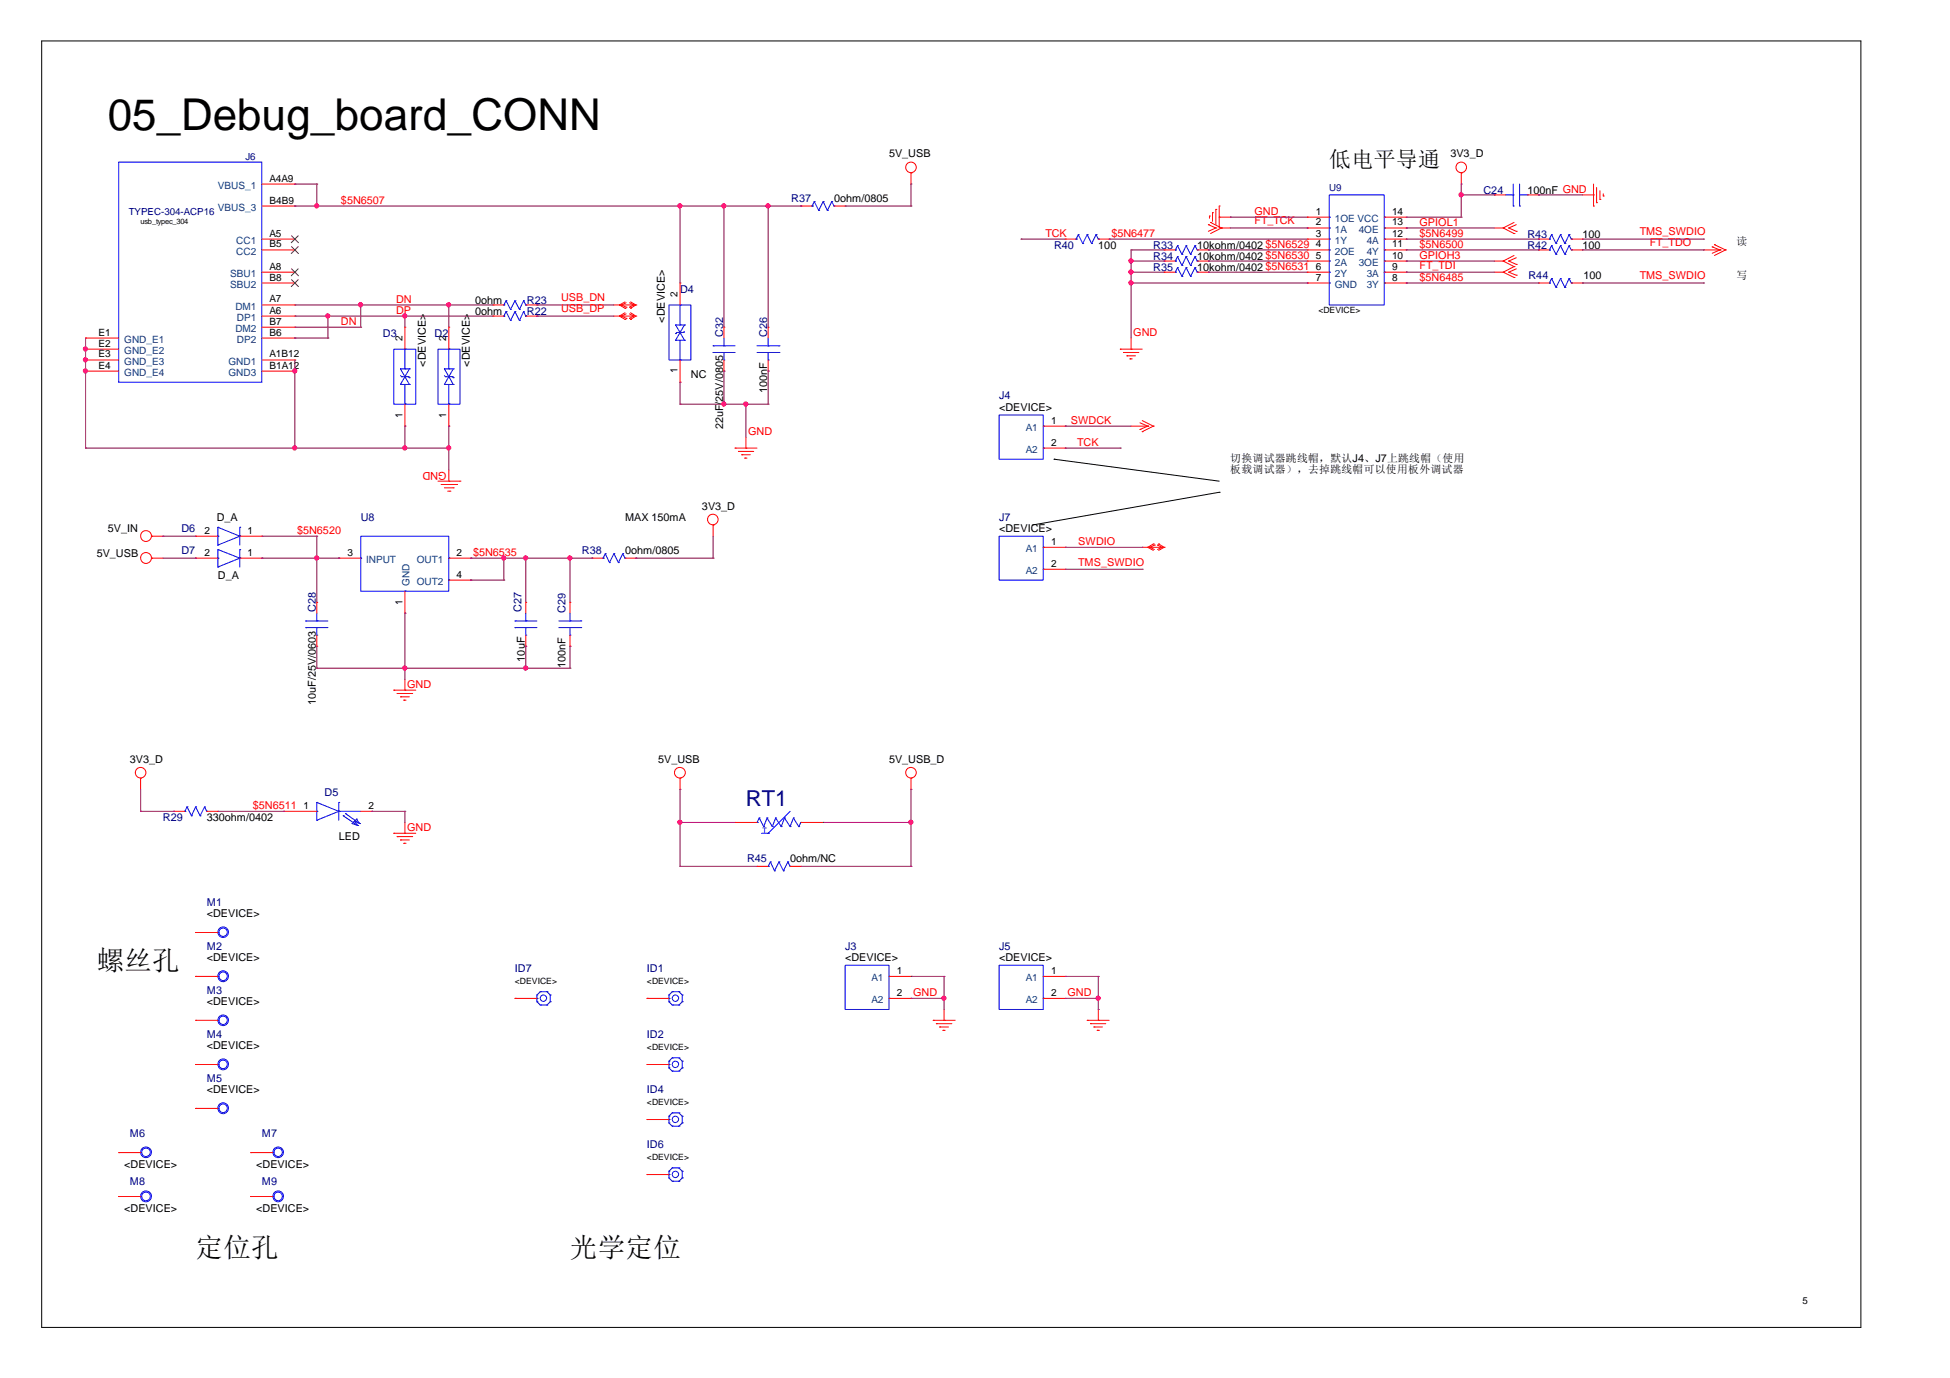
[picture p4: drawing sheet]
<svg xmlns="http://www.w3.org/2000/svg" width="297mm" height="210mm" viewBox="0 0 297 210" stroke-linecap="round" stroke-linejoin="round" font-family="sans-serif">
<path d="M6.3 6.2h277.2v196h-277.2zM160.6 69.9h.1M160.6 69.9l25.1 3.4M185.7 75h.1M185.7 75l-28.5 5" fill="none" stroke="#000" stroke-width=".15"/>
<g fill="none" stroke="#f00" stroke-width=".15">
<path d="M39.9 38.1h5M39.9 28h5M39.9 36.4h5M39.9 31.4h5M44.9 28h.1M44.9 36.4h.1M44.9 38.1h.1M44.9 31.4h.1M122 31.4h.1M122 31.4h1.7M127 31.4h1.7M128.7 31.4h.1"/>
<path d="M138.8 26.3h.1M138.8 26.3v1.7M162.3 36.4h.1M162.3 36.4h1.6M167.3 36.4h1.7M169 36.4h.1M177.3 38.1h.1M177.3 39.8h.1M177.3 38.1h1.7M177.3 39.8h1.7M182.4 38.1h1.7M182.4 39.8h1.7"/>
<path d="M184.1 34.2h.1M184.1 38.1h.1M184.1 39.8h.1M184.1 34.2l1.1 .5M184.2 32.9h.1M184.2 32.9v.3M184.4 33.9h.1M184.4 33.9l1.7 .8M184.7 32.4h.1M184.7 32.4v1.3M185.2 31.9h.1M185.2 34.7h.1"/>
<path d="M185.2 31.9v2.3M185.2 34.7l-1.1 .5M185.7 31.4h.1M185.7 33.1h.1M185.7 31.4v3.3M185.7 33.1h1.7M186.1 34.7h.1M186.1 34.7h1.3M186.1 34.7l-1.7 .9M199.1 33.1h.1M199.1 34.7h.1M199.1 36.4h.1"/>
<path d="M199.1 38.1h.1M199.1 39.8h.1M199.1 38.1h3.4M199.1 39.8h3.4M199.1 34.7h3.4M199.1 33.1h3.4M199.1 36.4h3.4M210.9 38.1h3.3M210.9 39.8h3.3M210.9 34.7h3.3M210.9 33.1h3.3M210.9 36.4h3.3"/>
<path d="M214.2 39.8h.1M214.2 38.1h.1M214.2 36.4h.1M214.2 34.7h.1M214.2 33.1h.1M222.6 26.3h.1M222.6 26.3v1.7M227.6 29.7h.1M227.6 39.8h1.4M227.6 34.7h1.4M227.6 29.7h1.7M229 39.8h.1"/>
<path d="M229 34.7h.1M229 39.8l1.6 .8M229 34.7l1.6 .9M229.8 39.8h.1M229.8 34.7h.1M229.8 39.8l1.2 .5M229.8 34.7l1.2 .5M230.6 35.6h.1M230.6 38.9l-1.6 .9M230.6 33.9l-1.6 .8M231 35.2h.1M231 39.3l-1.2 .5"/>
<path d="M231 34.2l-1.2 .5M232.7 29.7h1.7M234.4 29.7h.1M234.4 38.1h.1M234.4 36.4h.1M234.4 38.1h1.6M234.4 36.4h1.6M239.4 38.1h1.6M239.4 36.4h1.6M241 38.1h.1M241 36.4h.1M241 29.7h1.7"/>
<path d="M242.7 31.4h.1M242.7 29.7h.1M242.7 28v3.4M243.2 30.9h.1M243.2 28.5v2.4M243.7 30.4h.1M243.7 29.1v1.3M244.2 29.9h.1M244.2 29.5v.4M259.5 38.1h2.5M260.8 37.6h.1M260.8 37.6l1.2 .5"/>
<path d="M261.2 37.3h.1M261.2 37.3l1.6 .8M262 38.1h.1M262 38.1l-1.2 .5M262.8 38.1h.1M262.8 38.1l-1.6 .8M13 51.5h.1M13 53.2h.1M13 54.8h.1M13 56.5h.1M13 53.2h5.1M13 54.8h5.1"/>
<path d="M13 51.5h5.1M13 56.5h5.1M39.9 46.5h5M39.9 41.5h5M39.9 48.1h5M39.9 54.8h5M39.9 43.1h5M39.9 49.8h5M39.9 51.5h5M39.9 56.5h5M44.9 54.8h.1M44.9 48.1h.1"/>
<path d="M44.9 46.5h.1M44.9 41.5h.1M44.9 43.1h.1M44.9 49.8h.1M44.9 51.5h.1M44.9 56.5h.1M61.7 49.8h.1M61.7 49.8v3.4M68.4 49.8h.1M68.4 49.8v3.4M75.1 48.1h.1M75.1 46.5h.1"/>
<path d="M75.1 46.5h1.7M75.1 48.1h1.7M80.1 46.5h1.7M80.1 48.1h1.7M81.8 48.1h.1M81.8 46.5h.1M93.5 46.5h.9M93.5 48.1h.9M94.4 46.5h.1M94.4 48.1h.1M94.4 46.5l.8 .5M94.4 48.1l.8 .6"/>
<path d="M94.7 46.5h.1M94.7 48.1h.1M94.7 46.5h1.8M94.7 46.5l.7 .3M94.7 48.1h1.8M94.7 48.1l.7 .4M95.2 47h.1M95.2 48.7h.1M95.2 46l-.8 .5M95.2 47.6l-.8 .5M95.4 46.8h.1M95.4 48.5h.1"/>
<path d="M95.4 46.1l-.7 .4M95.4 47.8l-.7 .3M95.9 46.8h.1M95.9 48.5h.1M95.9 46.1l.6 .4M95.9 47.8l.6 .3M96.1 47h.1M96.1 48.7h.1M96.1 46l.8 .5M96.1 47.6l.8 .5M96.5 46.5h.1M96.5 48.1h.1"/>
<path d="M96.5 46.5l-.6 .3M96.5 48.1l-.6 .4M96.9 46.5h.1M96.9 48.1h.1M96.9 46.5l-.8 .5M96.9 48.1l-.8 .6M103.6 58.2h.1M103.6 43.1h.1M103.6 43.1v3.4M103.6 54.8v3.4M110.3 49.8h.1M110.3 56.5h.1"/>
<path d="M110.3 49.8v1.7M110.3 54.8v1.7M117 49.8h.1M117 56.5h.1M117 49.8v1.7M117 54.8v1.7M170.6 53.2h.1M170.6 53.2h3.4M171.2 53.7h.1M171.2 53.7h2.3M171.7 54.2h.1M171.7 54.2h1.3"/>
<path d="M172.1 54.7h.1M172.1 54.7h.4M172.3 53.2h.1M172.3 51.5v1.7M177.3 41.5h.1M177.3 41.5h1.7M182.4 41.5h1.7M184.1 41.5h.1M199.1 41.5h.1M199.1 43.1h.1M199.1 41.5h3.4M199.1 43.1h3.4"/>
<path d="M210.9 41.5h3.3M210.9 43.1h3.3M214.2 43.1h.1M214.2 41.5h.1M227.6 41.5h1.4M229 41.5h.1M229 41.5l1.6 .8M229.8 41.5h.1M229.8 41.5l1.2 .4M230.6 40.6h.1M230.6 42.3h.1M230.6 40.6l-1.6 .9"/>
<path d="M231 40.3h.1M231 41.9h.1M231 41l-1.2 .5M234.4 43.1h.1M234.4 43.1h1.6M239.4 43.1h1.6M241 43.1h.1M61.7 64.9h.1M61.7 61.6v3.3M66.7 73.3h3.4M67.2 73.8h2.4M67.7 74.3h1.3"/>
<path d="M68.2 74.8h.3M68.4 73.3h.1M68.4 64.9h.1M68.4 61.6v3.3M68.4 71.6v1.7M68.5 74.8h.1M69 74.3h.1M69.6 73.8h.1M70.1 73.3h.1M108.6 80h.1M108.6 80v1.7M112 68.3h.1"/>
<path d="M112 68.3h3.3M112.5 68.8h.1M112.5 68.8h2.3M113 69.3h.1M113 69.3h1.3M113.5 69.8h.1M113.5 69.8h.3M113.6 68.3h.1M113.6 66.6v1.7M158.9 64.9h3.4M158.9 68.3h3.4M162.3 64.9h.1"/>
<path d="M162.3 68.3h.1M172.3 64.9h2.5M173.7 65.4h.1M173.7 64.4l1.1 .5M174 65.8h.1M174 64.1l1.7 .8M174.8 64.9h.1M174.8 64.9l-1.1 .5M175.7 64.9h.1M175.7 64.9l-1.7 .9M23.1 81.7h.1M23.1 85h.1"/>
<path d="M23.1 81.7h1.7M23.1 85h1.7M29.8 85h.1M29.8 81.7h.1M29.8 81.7h3.4M29.8 85h3.4M36.5 81.7h3.4M36.5 85h3.4M39.9 85h.1M39.9 81.7h.1M48.3 91.8h.1M48.3 98.4h.1"/>
<path d="M48.3 91.8v1.6M48.3 96.7v1.7M51.6 85h.1M51.6 85h3.3M61.7 93.4h.1M61.7 90.1v3.3M68.4 85h3.3M68.4 88.4h3.3M71.7 85h.1M71.7 88.4h.1M80.1 91.8h.1M80.1 98.4h.1"/>
<path d="M80.1 91.8v1.6M80.1 96.7v1.7M86.8 91.8h.1M86.8 98.4h.1M86.8 91.8v1.6M86.8 96.7v1.7M90.2 85h.1M90.2 85h1.7M95.2 85h1.7M96.9 85h.1M158.9 83.4h3.4M158.9 86.7h3.4"/>
<path d="M162.3 83.4h.1M162.3 86.7h.1M174 83.4h.8M174.8 83.4h.1M174.8 83.4l.9 .4M175.2 83.4h.1M175.2 83.4h1.8M175.2 83.4l.7 .3M175.7 82.9h.1M175.7 82.9l-.9 .5M175.9 83h.1M175.9 83l-.7 .4"/>
<path d="M176.3 83h.1M176.3 83l.7 .4M176.5 82.9h.1M176.5 82.9l.8 .5M177 83.4h.1M177 83.4l-.7 .3M177.3 83.4h.1M177.3 83.4l-.8 .4M21.4 118.5h.1M21.4 118.5v1.7M60 105.1h.1M60 105.1h3.3"/>
<path d="M60.5 105.6h.1M60.5 105.6h2.4M61 106.1h.1M61 106.1h1.4M61.5 106.7h.1M61.5 106.7h.3M61.7 105.1h.1M61.7 103.5v1.6M103.6 118.5h.1M103.6 118.5v1.7M138.8 118.5h.1M138.8 118.5v1.7"/>
<path d="M26.5 123.6h.1M26.5 123.6h1.7M31.5 123.6h1.7M33.2 123.6h.1M43.2 123.6h.1M43.2 123.6h5.1M54.9 123.6h1.7M56.6 123.6h.1M60 126.9h.1M60 126.9h3.3M60.5 127.4h.1M60.5 127.4h2.4"/>
<path d="M61 127.9h.1M61 127.9h1.4M61.5 128.5h.1M61.5 128.5h.3M61.7 126.9h.1M61.7 125.3v1.6M112 125.3h.1M112 125.3h3.3M115.3 132h.1M115.3 132h1.7M120.4 132h1.6M122 132h.1"/>
<path d="M122 125.3h3.4M125.4 125.3h.1M29.8 155.4h.1M29.8 142h.1M29.8 148.7h.1M29.8 155.4h3.4M29.8 148.7h3.4M29.8 142h3.4M78.4 152.1h.1M78.4 152.1h3.4M98.6 152.1h.1M98.6 152.1h3.3"/>
<path d="M135.4 148.7h3.4M135.4 152.1h3.4M138.8 148.7h.1M138.8 152.1h.1M142.2 155.4h.1M142.2 155.4h3.3M142.6 155.9h.1M142.6 155.9h2.4M143.1 156.4h.1M143.1 156.4h1.4M143.6 156.9h.1M143.6 156.9h.4"/>
<path d="M143.8 155.4h.1M143.8 153.8v1.6M158.9 148.7h3.4M158.9 152.1h3.4M162.3 148.7h.1M162.3 152.1h.1M165.6 155.4h.1M165.6 155.4h3.4M166.1 155.9h.1M166.1 155.9h2.3M166.6 156.4h.1M166.6 156.4h1.3"/>
<path d="M167.1 156.9h.1M167.1 156.9h.4M167.3 155.4h.1M167.3 153.8v1.6M18.1 175.6h.1M18.1 175.6h3.3M29.8 168.8h.1M29.8 162.2h.1M29.8 168.8h3.4M29.8 162.2h3.4M38.2 175.6h.1M38.2 175.6h3.4"/>
<path d="M98.6 178.9h.1M98.6 162.2h.1M98.6 170.5h.1M98.6 178.9h3.3M98.6 162.2h3.3M98.6 170.5h3.3M18.1 182.3h.1M18.1 182.3h3.3M38.2 182.3h.1M38.2 182.3h3.4"/>
<circle cx="138.8" cy="25.5" r=".81"/>
<circle cx="222.6" cy="25.5" r=".81"/>
<circle cx="108.6" cy="79.1" r=".81"/>
<circle cx="22.2" cy="85" r=".83"/>
<circle cx="22.2" cy="81.6" r=".83"/>
<circle cx="21.4" cy="117.7" r=".81"/>
<circle cx="103.6" cy="117.7" r=".82"/>
<circle cx="138.8" cy="117.7" r=".81"/>
</g>
<g fill="none" stroke="#00f" stroke-width=".15">
<path d="M18.1 24.7h21.8v33.5h-21.8zM123.7 31.4h.1M124 30.7h.1M124 30.7l-.3 .7M124 30.7l.7 1.4M124.7 32.1h.1M125.4 30.7h.1M125.4 30.7l-.7 1.4M125.4 30.7l.6 1.4M126 32.1h.1M126.7 30.7h.1M126.7 30.7l.3 .7"/>
<path d="M126.7 30.7l-.7 1.4M127 31.4h.1M163.9 36.4h.1M164.3 35.7h.1M164.3 35.7l-.4 .7M164.3 35.7l.6 1.4M164.9 37.1h.1M165.6 35.7h.1M165.6 35.7l-.7 1.4M165.6 35.7l.7 1.4M166.3 37.1h.1M167 35.7h.1"/>
<path d="M167 35.7l.3 .7M167 35.7l-.7 1.4M167.3 36.4h.1M179 38.1h.1M179 39.8h.1M179.4 37.4h.1M179.4 39.1h.1M179.4 37.4l-.4 .7M179.4 37.4l.6 1.3M179.4 39.1l-.4 .7M179.4 39.1l.6 1.3M180 38.7h.1"/>
<path d="M180.7 37.4h.1M180.7 39.1h.1M180.7 37.4l-.7 1.3M180.7 37.4l.7 1.3M180.7 39.1l-.7 1.3M180.7 39.1l.7 1.3M181.4 38.7h.1M182 37.4h.1M182 39.1h.1M182 37.4l.4 .7M182 37.4l-.6 1.3M182 39.1l.4 .7"/>
<path d="M182 39.1l-.6 1.3M182.4 38.1h.1M182.4 39.8h.1M202.5 29.7h8.4v16.8h-8.4zM202.5 33.1h.1M202.5 34.7h.1M202.5 36.4h.1M202.5 38.1h.1M202.5 39.8h.1M210.9 33.1h.1M210.9 34.7h.1M210.9 36.4h.1"/>
<path d="M210.9 38.1h.1M210.9 39.8h.1M229.3 29.7h1.2M230.5 29.7h.1M230.5 31.4h.1M230.5 28v3.4M231.5 31.4h.1M231.5 29.7h1.2M231.5 28v3.4M232.7 29.7h.1M236 38.1h.1M236 36.4h.1"/>
<path d="M236.3 37.4h.1M236.3 35.7h.1M236.3 37.4l-.3 .7M236.3 37.4l.7 1.3M236.3 35.7l-.3 .7M236.3 35.7l.7 1.4M237 38.7h.1M237 37.1h.1M237.7 37.4h.1M237.7 35.7h.1M237.7 37.4l-.7 1.3M237.7 37.4l.7 1.3"/>
<path d="M237.7 35.7l-.7 1.4M237.7 35.7l.7 1.4M238.4 38.7h.1M238.4 37.1h.1M239 37.4h.1M239 35.7h.1M239 37.4l.4 .7M239 37.4l-.6 1.3M239 35.7l.4 .7M239 35.7l-.6 1.4M239.4 38.1h.1M239.4 36.4h.1"/>
<path d="M60 53.2h3.3v8.4h-3.3zM61 58.6h.1M61 56.2h.1M61 58.6h1.4M61 56.2h1.4M61 56.2l1.4 2.4M61 57.2l.2 .2M61.2 57.4h.1M61.2 57.4h1M61.7 57.4h.1M61.7 53.2h.1M61.7 56.2h.1"/>
<path d="M61.7 53.2v3M61.7 58.6v3M62.2 57.4h.1M62.2 57.4l.2 .1M62.4 58.6h.1M62.4 56.2h.1M62.4 57.5h.1M62.4 56.2l-1.4 2.4M66.7 53.2h3.4v8.4h-3.4zM67.7 58.6h.1M67.7 56.2h.1M67.7 56.2l1.3 2.4"/>
<path d="M67.7 58.6h1.3M67.7 56.2h1.3M67.7 57.2l.2 .2M67.9 57.4h.1M67.9 57.4h1M68.4 57.4h.1M68.4 53.2h.1M68.4 56.2h.1M68.4 53.2v3M68.4 58.6v3M68.9 57.4h.1M68.9 57.4l.1 .1"/>
<path d="M69 58.6h.1M69 56.2h.1M69 57.5h.1M69 56.2l-1.3 2.4M76.8 48.1h.1M76.8 46.5h.1M77.1 47.5h.1M77.1 45.8h.1M77.1 47.5l-.3 .6M77.1 47.5l.7 1.3M77.1 45.8l-.3 .7M77.1 45.8l.7 1.3"/>
<path d="M77.8 48.8h.1M77.8 47.1h.1M78.4 47.5h.1M78.4 45.8h.1M78.4 47.5l.7 1.3M78.4 47.5l-.6 1.3M78.4 45.8l.7 1.3M78.4 45.8l-.6 1.3M79.1 48.8h.1M79.1 47.1h.1M79.8 47.5h.1M79.8 45.8h.1"/>
<path d="M79.8 47.5l.3 .6M79.8 47.5l-.7 1.3M79.8 45.8l.3 .7M79.8 45.8l-.7 1.3M80.1 48.1h.1M80.1 46.5h.1M101.9 46.5h3.3v8.3h-3.3zM102.9 51.8h.1M102.9 49.5h.1M102.9 50.8h.1M102.9 51.8h1.4M102.9 49.5l.7 1.1"/>
<path d="M102.9 49.5h1.4M103.1 50.6h.1M103.1 50.6h1M103.1 50.6l-.2 .2M103.6 50.6h.1M103.6 46.5h.1M103.6 54.8h.1M103.6 49.5h.1M103.6 50.6l-.7 1.2M103.6 50.6l.7 1.2M103.6 46.5v3M103.6 51.8v3"/>
<path d="M104.1 50.6h.1M104.3 51.8h.1M104.3 49.5h.1M104.3 49.5l-.7 1.1M104.3 50.5l-.2 .1M108.6 52.7h.1M108.6 53.7h.1M108.6 52.7h3.4M108.6 53.7h3.4M110.3 52.7h.1M110.3 54.8h.1M110.3 51.5v1.2"/>
<path d="M110.3 53.7v1.1M115.3 52.7h3.4M115.3 53.7h3.4M117 52.7h.1M117 54.8h.1M117 51.5v1.2M117 53.7v1.1M118.7 52.7h.1M118.7 53.7h.1M179 41.5h.1M179.4 40.8h.1M179.4 40.8l-.4 .7"/>
<path d="M179.4 40.8l.6 1.3M180 42.1h.1M180 40.4h.1M180.7 40.8h.1M180.7 40.8l-.7 1.3M180.7 40.8l.7 1.3M181.4 42.1h.1M181.4 40.4h.1M182 40.8h.1M182 40.8l.4 .7M182 40.8l-.6 1.3M182.4 41.5h.1"/>
<path d="M202.5 41.5h.1M202.5 43.1h.1M210.9 41.5h.1M210.9 43.1h.1M236 43.1h.1M236.3 42.4h.1M236.3 42.4l-.3 .7M236.3 42.4l.7 1.4M237 43.8h.1M237.7 42.4h.1M237.7 42.4l-.7 1.4M237.7 42.4l.7 1.4"/>
<path d="M238.4 43.8h.1M239 42.4h.1M239 42.4l.4 .7M239 42.4l-.6 1.4M239.4 43.1h.1M61.7 61.6h.1M68.4 61.6h.1M152.2 63.2h6.7v6.7h-6.7zM158.9 64.9h.1M158.9 68.3h.1M33.2 86.4h.1M33.2 83.7h.1"/>
<path d="M33.2 85h.1M33.2 83h.1M33.2 80.3h.1M33.2 81.7h.1M33.2 80.3v2.7M33.2 83.7v2.7M33.2 83.7l3.3 1.3M33.2 80.3l3.3 1.4M36.5 85h.1M36.5 83.7h.1M36.5 81.7h.1M36.5 80.3h.1"/>
<path d="M36.5 85l-3.3 1.4M36.5 80.3v2.7M36.5 83.7v2.7M36.5 81.7l-3.3 1.3M46.6 94.6h.1M46.6 95.6h.1M46.6 94.6h3.4M46.6 95.6h3.4M48.3 94.6h.1M48.3 96.7h.1M48.3 93.4v1.2M48.3 95.6v1.1"/>
<path d="M54.9 81.7h13.5v8.4h-13.5zM54.9 85h.1M61.7 90.1h.1M68.4 88.4h.1M68.4 85h.1M78.4 94.6h.1M78.4 95.6h.1M78.4 94.6h3.4M78.4 95.6h3.4M80.1 94.6h.1M80.1 96.7h.1M80.1 93.4v1.2"/>
<path d="M80.1 95.6v1.1M85.1 94.6h3.4M85.1 95.6h3.4M86.8 94.6h.1M86.8 96.7h.1M86.8 93.4v1.2M86.8 95.6v1.1M88.5 94.6h.1M88.5 95.6h.1M91.9 85h.1M92.2 84.3h.1M92.2 84.3l-.3 .7"/>
<path d="M92.2 84.3l.6 1.4M92.8 85.7h.1M93.5 84.3h.1M93.5 84.3l-.7 1.4M93.5 84.3l.7 1.4M94.2 85.7h.1M94.9 84.3h.1M94.9 84.3l.3 .7M94.9 84.3l-.7 1.4M95.2 85h.1M152.2 81.7h6.7v6.7h-6.7zM158.9 83.4h.1"/>
<path d="M158.9 86.7h.1M28.2 123.6h.1M28.5 122.9h.1M28.5 122.9l-.3 .7M28.5 122.9l.7 1.4M29.2 124.3h.1M29.8 122.9h.1M29.8 122.9l-.6 1.4M29.8 122.9l.7 1.4M30.5 124.3h.1M31.2 122.9h.1M31.2 122.9l.3 .7"/>
<path d="M31.2 122.9l-.7 1.4M31.5 123.6h.1M48.3 124.9h.1M48.3 122.2h.1M48.3 123.6h.1M48.3 122.2v2.7M48.3 122.2l3.3 1.4M51.6 123.6h.1M51.6 122.2h.1M51.6 123.6l-3.3 1.3M51.6 123.6h3.3M51.6 122.2v2.7"/>
<path d="M52.3 124.3h.1M52.3 124.3l2.2 1.4M52.6 123.9h.1M52.6 123.9l2.2 1.5M53.6 125.4h.1M53.6 125.4l.9 .3M54 125.1h.1M54 125.1l.8 .3M54 125.1l.5 .6M54.3 124.8h.1M54.3 124.8l-.7 .6M54.3 124.8l.5 .6"/>
<path d="M54.5 125.7h.1M54.8 125.4h.1M115.3 125.3h.1M115.7 124.6h.1M115.7 124.6l.6 1.3M115.7 124.6l-.4 .7M116 126.9h1M116.3 125.9h.1M116.8 124.6h.1M116.8 124.6l.8 1.3M116.8 124.6l-.5 1.3M117 132h.1"/>
<path d="M117 126.9h.1M117.3 131.3h.1M117.3 131.3l-.3 .7M117.3 131.3l.7 1.3M117.6 125.9h.1M118 132.6h.1M118.2 124.6h.1M118.2 124.6l.8 1.3M118.2 124.6l-.6 1.3M118.7 131.3h.1M118.7 131.3l-.7 1.3M118.7 131.3l.6 1.3"/>
<path d="M119 125.9h.1M119.3 132.6h.1M119.5 124.6h.1M119.5 124.6l.9 1.3M119.5 124.6l-.5 1.3M120 131.3h.1M120 131.3l.4 .7M120 131.3l-.7 1.3M120.4 132h.1M120.4 125.9h.1M120.4 123.6l-3.4 3.3M120.9 124.6h.1"/>
<path d="M120.9 124.6l.8 1.3M120.9 124.6l-.5 1.3M121.7 125.9h.1M122 125.3h.1M122 125.3l-.3 .6M33.2 155.4h.1M33.2 142h.1M33.2 148.7h.1M81.8 152.1h.1M81.8 151.6h.1M81.8 152.6h.1M81.8 151.6v1"/>
<path d="M81.8 152.6l.5 .5M82.3 153.1h.1M82.3 151.1h.1M82.3 151.1l-.5 .5M82.3 153.1h1M82.3 151.1h1M83.3 153.1h.1M83.3 151.1h.1M83.3 151.1l.5 .5M83.8 152.6h.1M83.8 151.6h.1M83.8 152.6l-.5 .5"/>
<path d="M83.8 151.6v1M101.9 152.1h.1M101.9 151.6h.1M101.9 152.6h.1M101.9 151.6v1M101.9 152.6l.5 .5M102.4 153.1h.1M102.4 151.1h.1M102.4 153.1h1M102.4 151.1h1M102.4 151.1l-.5 .5M103.4 153.1h.1"/>
<path d="M103.4 151.1h.1M103.4 151.1l.5 .5M103.9 152.6h.1M103.9 151.6h.1M103.9 151.6v1M103.9 152.6l-.5 .5M128.7 147h6.7v6.8h-6.7zM135.4 148.7h.1M135.4 152.1h.1M152.2 147h6.7v6.8h-6.7zM158.9 148.7h.1M158.9 152.1h.1"/>
<path d="M21.4 175.6h.1M33.2 168.8h.1M33.2 162.2h.1M41.6 175.6h.1M101.9 178.9h.1M101.9 178.4h.1M101.9 179.4h.1M101.9 162.2h.1M101.9 161.6h.1M101.9 162.7h.1M101.9 170.5h.1M101.9 170h.1"/>
<path d="M101.9 171h.1M101.9 161.6v1.1M101.9 170v1M101.9 178.4v1M101.9 179.4l.5 .5M101.9 162.7l.5 .5M101.9 171l.5 .5M102.4 179.9h.1M102.4 177.9h.1M102.4 163.2h.1M102.4 161.1h.1M102.4 171.5h.1"/>
<path d="M102.4 169.5h.1M102.4 177.9l-.5 .5M102.4 179.9h1M102.4 177.9h1M102.4 161.1l-.5 .5M102.4 163.2h1M102.4 161.1h1M102.4 169.5l-.5 .5M102.4 171.5h1M102.4 169.5h1M103.4 179.9h.1M103.4 177.9h.1"/>
<path d="M103.4 163.2h.1M103.4 161.1h.1M103.4 171.5h.1M103.4 169.5h.1M103.4 177.9l.5 .5M103.4 161.1l.5 .5M103.4 169.5l.5 .5M103.9 179.4h.1M103.9 178.4h.1M103.9 162.7h.1M103.9 161.6h.1M103.9 171h.1"/>
<path d="M103.9 170h.1M103.9 179.4l-.5 .5M103.9 161.6v1.1M103.9 170v1M103.9 178.4v1M103.9 162.7l-.5 .5M103.9 171l-.5 .5M21.4 182.3h.1M41.6 182.3h.1"/>
<circle cx="34" cy="148.7" r=".65"/>
<circle cx="34" cy="148.7" r=".82"/>
<circle cx="34" cy="155.4" r=".64"/>
<circle cx="34" cy="142" r=".64"/>
<circle cx="34" cy="142" r=".81"/>
<circle cx="34" cy="155.4" r=".81"/>
<circle cx="82.8" cy="152" r=".49"/>
<circle cx="102.9" cy="152" r=".49"/>
<circle cx="22.2" cy="175.5" r=".66"/>
<circle cx="22.2" cy="175.5" r=".82"/>
<circle cx="34" cy="162.1" r=".65"/>
<circle cx="34" cy="168.8" r=".65"/>
<circle cx="34" cy="168.8" r=".82"/>
<circle cx="34" cy="162.1" r=".82"/>
<circle cx="42.4" cy="175.5" r=".64"/>
<circle cx="42.4" cy="175.5" r=".81"/>
<circle cx="102.9" cy="162.1" r=".49"/>
<circle cx="102.9" cy="178.9" r=".49"/>
<circle cx="102.9" cy="170.5" r=".49"/>
<circle cx="22.2" cy="182.2" r=".66"/>
<circle cx="22.2" cy="182.2" r=".83"/>
<circle cx="42.4" cy="182.2" r=".65"/>
<circle cx="42.4" cy="182.2" r=".82"/>
</g>
<path d="M44.4 35.9l1.1 1.1M44.4 37.6l1.1 1M45.4 35.9l-1 1.1M45.4 37.6l-1 1M44.4 41l1.1 1M44.4 42.6l1.1 1.1M45.4 41l-1 1M45.4 42.6l-1 1.1" fill="none" stroke="#804000" stroke-width=".15"/>
<g fill="none" stroke="#800040" stroke-width=".15">
<path d="M44.9 28h.1M44.9 31.4h.1M44.9 31.4h77.1M44.9 28h3.4M48.3 31.4h.1M48.3 28h.1M48.3 28v3.4M103.6 31.4h.1M103.6 31.4v11.7M110.3 31.4h.1M110.3 31.4v18.4M117 31.4h.1"/>
<path d="M117 31.4v18.4M122 31.4h.1M128.7 31.4h10.1M138.8 31.4h.1M138.8 28h.1M138.8 28v3.4M155.5 36.4h.1M155.5 36.4h6.8M169 36.4h.1M169 36.4h30.1M172.3 38.1h.1M172.3 39.8h.1"/>
<path d="M172.3 39.8h5M172.3 38.1h5M172.3 38.1v13.4M177.3 39.8h.1M184.1 39.8h.1M184.1 38.1h.1M184.1 39.8h15M184.1 38.1h15M187.4 33.1h.1M187.4 34.7h11.7M187.4 33.1h11.7M199.1 34.7h.1"/>
<path d="M214.2 34.7h.1M214.2 39.8h.1M214.2 34.7h13.4M214.2 39.8h13.4M214.2 36.4h20.2M214.2 38.1h20.2M214.2 33.1h8.4M222.6 33.1h.1M222.6 29.7h.1M222.6 28h.1M222.6 28v5.1M222.6 29.7h5"/>
<path d="M227.6 29.7h.1M234.4 36.4h.1M234.4 38.1h.1M234.4 29.7h.1M234.4 29.7h6.6M241 36.4h18.5M241 38.1h18.5M259.5 38.1h.1M259.5 36.4h.1M13 53.2h.1M13 54.8h.1M13 56.5h.1"/>
<path d="M13 51.5v16.8M44.9 51.5h.1M44.9 56.5h.1M44.9 46.5h30.2M44.9 48.1h30.2M44.9 49.8h10M44.9 51.5h5.1M44.9 54.8v13.5M50 48.1h.1M50 51.5h.1M50 48.1v3.4M54.9 46.5h.1"/>
<path d="M54.9 49.8h.1M54.9 46.5v3.3M61.7 48.1h.1M61.7 48.1v1.7M68.4 46.5h.1M68.4 46.5v3.3M81.8 46.5h.1M81.8 48.1h.1M81.8 46.5h11.7M81.8 48.1h11.7M103.6 58.2h.1M103.6 58.2v3.4"/>
<path d="M110.3 56.5h.1M110.3 56.5v5.1M117 56.5h.1M117 56.5v5.1M172.3 43.1h.1M172.3 41.5h.1M172.3 41.5h5M172.3 43.1h26.8M184.1 41.5h.1M184.1 41.5h15M199.1 43.1h.1M214.2 41.5h.1"/>
<path d="M214.2 43.1h.1M214.2 41.5h13.4M214.2 43.1h20.2M241 43.1h18.5M259.5 43.1h.1M13 68.3h.1M13 68.3h55.4M44.9 68.3h.1M61.7 64.9h.1M61.7 68.3h.1M61.7 64.9v3.4M68.4 68.3h.1"/>
<path d="M68.4 64.9h.1M68.4 64.9v6.7M103.6 61.6h.1M103.6 61.6h13.4M110.3 61.6h.1M113.6 61.6h.1M113.6 61.6v5M117 61.6h.1M162.3 64.9h.1M162.3 64.9h10M162.3 68.3h8.3M170.6 68.3h.1"/>
<path d="M24.8 81.7h.1M24.8 85h5M24.8 81.7h5M29.8 85h.1M39.9 85h.1M39.9 85h11.7M39.9 81.7h8.4M48.3 81.7h.1M48.3 85h.1M48.3 81.7v10.1M48.3 98.4v3.4M51.6 85h.1"/>
<path d="M61.7 93.4h.1M61.7 93.4v10.1M71.7 88.4h.1M71.7 85h.1M71.7 85h18.5M71.7 88.4h5.1M76.8 85h.1M76.8 88.4h.1M76.8 85v3.4M80.1 85h.1M80.1 98.4h.1M80.1 85v6.8"/>
<path d="M80.1 98.4v3.4M86.8 85h.1M86.8 98.4h.1M86.8 85v6.8M86.8 98.4v3.4M90.2 85h.1M96.9 85h.1M96.9 85h11.7M108.6 85h.1M108.6 81.7v3.3M162.3 86.7h11.7M162.3 83.4h11.7"/>
<path d="M174 86.7h.1M174 83.4h.1M48.3 101.8h.1M48.3 101.8h38.5M61.7 101.8h.1M80.1 101.8h.1M86.8 101.8h.1M21.4 123.6h.1M21.4 123.6h5.1M21.4 120.2v3.4M26.5 123.6h.1M33.2 123.6h10"/>
<path d="M43.2 123.6h.1M56.6 123.6h.1M56.6 123.6h5.1M61.7 123.6h.1M61.7 123.6v1.7M103.6 125.3h.1M103.6 120.2h.1M103.6 132h.1M103.6 132h11.7M103.6 125.3h8.4M103.6 120.2v11.8M122 132h16.8"/>
<path d="M125.4 125.3h.1M125.4 125.3h13.4M138.8 132h.1M138.8 125.3h.1M138.8 120.2h.1M138.8 120.2v11.8M138.8 152.1h.1M138.8 148.7h.1M138.8 152.1h5M138.8 148.7h5M143.8 152.1h.1M143.8 148.7h.1"/>
<path d="M143.8 148.7v5.1M162.3 152.1h5M162.3 148.7h5M167.3 152.1h.1M167.3 153.8h.1M167.3 148.7h.1M167.3 148.7v5.1"/>
</g>
<g fill="#f0f" stroke="#f0f" stroke-width=".15">
<circle cx="80.1" cy="85" r=".32"/>
<circle cx="76.7" cy="85" r=".32"/>
<circle cx="86.8" cy="85" r=".32"/>
<circle cx="138.7" cy="125.3" r=".32"/>
<circle cx="117" cy="31.4" r=".32"/>
<circle cx="110.3" cy="31.4" r=".32"/>
<circle cx="103.6" cy="31.4" r=".32"/>
<circle cx="48.2" cy="31.4" r=".32"/>
<circle cx="222.6" cy="29.7" r=".32"/>
<circle cx="48.2" cy="85" r=".32"/>
<circle cx="61.7" cy="101.8" r=".32"/>
<circle cx="80.1" cy="101.8" r=".32"/>
<circle cx="172.3" cy="43.1" r=".32"/>
<circle cx="172.3" cy="39.7" r=".32"/>
<circle cx="172.3" cy="41.4" r=".32"/>
<circle cx="143.8" cy="152" r=".32"/>
<circle cx="44.9" cy="68.2" r=".32"/>
<circle cx="68.3" cy="68.2" r=".32"/>
<circle cx="110.3" cy="61.5" r=".32"/>
<circle cx="113.6" cy="61.5" r=".32"/>
<circle cx="167.3" cy="152" r=".32"/>
<circle cx="103.6" cy="125.3" r=".32"/>
<circle cx="54.9" cy="46.4" r=".32"/>
<circle cx="68.3" cy="46.4" r=".32"/>
<circle cx="49.9" cy="48.1" r=".32"/>
<circle cx="61.7" cy="48.1" r=".32"/>
<circle cx="13" cy="53.2" r=".32"/>
<circle cx="13" cy="54.8" r=".32"/>
<circle cx="13" cy="56.5" r=".32"/>
<circle cx="44.9" cy="56.5" r=".32"/>
<circle cx="61.7" cy="68.2" r=".32"/>
</g>
<text font-size="6.7" x="16.4" y="19.8">05_Debug_board_CONN</text>
<g font-size="4.2">
<text x="14.7" y="147.8">螺丝孔</text>
<text x="29.8" y="191.4">定位孔</text>
<text x="86.8" y="191.4">光学定位</text>
</g>
<text font-size="3.3" x="202.5" y="25.5">低电平导通</text>
<text font-size="3.3" fill="#000080" x="113.6" y="122.7">RT1</text>
<g font-size="1.7">
<text x="135.4" y="24">5V_USB</text>
<text x="220.9" y="24">3V3_D</text>
<text x="232.7" y="29.5">100nF GND</text>
<text x="127" y="30.7">0ohm/0805</text>
<text x="167.3" y="37.9">100</text>
<text x="182.4" y="41.2">10kohm/0402 $5N6531</text>
<text x="182.4" y="37.9">10kohm/0402 $5N6529</text>
<text x="182.4" y="39.6">10kohm/0402 $5N6530</text>
<text x="241" y="37.9">100</text>
<text x="241" y="36.2">100</text>
<text x="264.5" y="37.4">读</text>
<text x="72.4" y="47.9">0ohm</text>
<text x="72.4" y="46.3">0ohm</text>
<text x="241.2" y="42.4">100</text>
<text x="264.5" y="42.4">写</text>
<text x="101.3" y="49.2" transform="rotate(-90 101.3 49.2)">&lt;DEVICE&gt;</text>
<text x="64.9" y="55.9" transform="rotate(-90 64.9 55.9)">&lt;DEVICE&gt;</text>
<text x="71.6" y="55.9" transform="rotate(-90 71.6 55.9)">&lt;DEVICE&gt;</text>
<text x="105.2" y="57.5">NC</text>
<text x="116.8" y="59.9" transform="rotate(-90 116.8 59.9)">100nF</text>
<text x="110.2" y="65.4" transform="rotate(-90 110.2 65.4)">22uF/25V/0805</text>
<text x="152.2" y="62.5">&lt;DEVICE&gt;</text>
<text x="187.4" y="70.4">切换调试器跳线帽，默认J4、J7上跳线帽（使用</text>
<text x="106.9" y="77.6">3V3_D</text>
<text x="187.4" y="72.1">板载调试器），去掉跳线帽可以使用板外调试器</text>
<text x="16.4" y="81">5V_IN</text>
<text x="33" y="79.3">D_A</text>
<text x="95.2" y="79.3">MAX 150mA</text>
<text x="152.2" y="81">&lt;DEVICE&gt;</text>
<text x="14.7" y="84.9">5V_USB</text>
<text x="33.2" y="88.2">D_A</text>
<text x="95.2" y="84.3">0ohm/0805</text>
<text x="80" y="100.8" transform="rotate(-90 80 100.8)">10uF</text>
<text x="86.1" y="101.8" transform="rotate(-90 86.1 101.8)">100nF</text>
<text x="48.1" y="107.3" transform="rotate(-90 48.1 107.3)">10uF/25V/0603</text>
<text x="19.8" y="116.2">3V3_D</text>
<text x="100.2" y="116.2">5V_USB</text>
<text x="135.4" y="116.2">5V_USB_D</text>
<text x="31.5" y="125.1">330ohm/0402</text>
<text x="51.6" y="127.9">LED</text>
<text x="120.4" y="131.3">0ohm/NC</text>
<text x="31.5" y="139.7">&lt;DEVICE&gt;</text>
<text x="31.5" y="146.4">&lt;DEVICE&gt;</text>
<text x="128.7" y="146.4">&lt;DEVICE&gt;</text>
<text x="152.2" y="146.4">&lt;DEVICE&gt;</text>
<text x="31.5" y="153">&lt;DEVICE&gt;</text>
<text x="31.5" y="159.8">&lt;DEVICE&gt;</text>
<text x="31.5" y="166.5">&lt;DEVICE&gt;</text>
<text x="18.9" y="177.9">&lt;DEVICE&gt;</text>
<text x="39" y="177.9">&lt;DEVICE&gt;</text>
<text x="18.9" y="184.6">&lt;DEVICE&gt;</text>
<text x="39" y="184.6">&lt;DEVICE&gt;</text>
</g>
<g font-size="1.7" fill="#000080">
<text x="226" y="29.5">C24</text>
<text x="120.5" y="30.7">R37</text>
<text x="160.6" y="37.9">R40</text>
<text x="175.7" y="41.2">R35</text>
<text x="175.7" y="37.9">R33</text>
<text x="175.7" y="39.6">R34</text>
<text x="232.7" y="37.9">R42</text>
<text x="232.7" y="36.2">R43</text>
<text x="80.3" y="47.9">R22</text>
<text x="80.3" y="46.3">R23</text>
<text x="103.6" y="44.6">D4</text>
<text x="232.8" y="42.4">R44</text>
<text x="58.3" y="51.3">D3</text>
<text x="66.2" y="51.3">D2</text>
<text x="110.2" y="51.3" transform="rotate(-90 110.2 51.3)">C32</text>
<text x="116.8" y="51.3" transform="rotate(-90 116.8 51.3)">C26</text>
<text x="152.2" y="60.8">J4</text>
<text x="27.6" y="81">D6</text>
<text x="54.9" y="79.3">U8</text>
<text x="152.2" y="79.3">J7</text>
<text x="27.6" y="84.3">D7</text>
<text x="88.6" y="84.3">R38</text>
<text x="48.1" y="93.2" transform="rotate(-90 48.1 93.2)">C28</text>
<text x="79.5" y="93.2" transform="rotate(-90 79.5 93.2)">C27</text>
<text x="86.1" y="93.4" transform="rotate(-90 86.1 93.4)">C29</text>
<text x="24.8" y="125.1">R29</text>
<text x="49.4" y="121.2">D5</text>
<text x="113.8" y="131.3">R45</text>
<text x="31.5" y="138">M1</text>
<text x="31.5" y="144.7">M2</text>
<text x="78.4" y="148.1">ID7</text>
<text x="98.6" y="148.1">ID1</text>
<text x="128.7" y="144.7">J3</text>
<text x="152.2" y="144.7">J5</text>
<text x="31.5" y="151.4">M3</text>
<text x="31.5" y="158.1">M4</text>
<text x="98.6" y="158.1">ID2</text>
<text x="31.5" y="164.8">M5</text>
<text x="98.6" y="166.5">ID4</text>
<text x="19.8" y="173.2">M6</text>
<text x="39.9" y="173.2">M7</text>
<text x="98.6" y="174.9">ID6</text>
<text x="19.8" y="180.6">M8</text>
<text x="39.9" y="180.6">M9</text>
</g>
<g font-size="1.7" fill="#f00">
<text x="51.9" y="31">$5N6507</text>
<text x="191.1" y="34.2">FT_TCK</text>
<text x="191.1" y="32.7">GND</text>
<text x="216.2" y="34.4">GPIOL1</text>
<text x="249.8" y="35.9">TMS_SWDIO</text>
<text x="159.3" y="36.1">TCK</text>
<text x="169.3" y="36.1">$5N6477</text>
<text x="216.2" y="39.4">GPIOH3</text>
<text x="216.2" y="36.1">$5N6499</text>
<text x="216.2" y="40.9">FT_TDI</text>
<text x="216.2" y="37.7">$5N6500</text>
<text x="251.3" y="37.5">FT_TDO</text>
<text x="60.3" y="46.1">DN</text>
<text x="60.3" y="47.8">DP</text>
<text x="85.5" y="45.9">USB_DN</text>
<text x="85.5" y="47.6">USB_DP</text>
<text x="216.2" y="42.8">$5N6485</text>
<text x="249.8" y="42.6">TMS_SWDIO</text>
<text x="51.9" y="49.5">DN</text>
<text x="172.6" y="51.2">GND</text>
<text x="163.1" y="64.6">SWDCK</text>
<text x="68" y="71.9" transform="rotate(-180 68 71.9)">GND</text>
<text x="114" y="66.3">GND</text>
<text x="164.1" y="67.9">TCK</text>
<text x="45.3" y="81.3">$5N6520</text>
<text x="164.3" y="83">SWDIO</text>
<text x="72.1" y="84.7">$5N6535</text>
<text x="164.3" y="86.2">TMS_SWDIO</text>
<text x="62" y="104.8">GND</text>
<text x="38.5" y="123.2">$5N6511</text>
<text x="62" y="126.6">GND</text>
<text x="139.1" y="151.7">GND</text>
<text x="162.6" y="151.7">GND</text>
</g>
<g font-size="1.5" fill="#004080">
<text x="33.2" y="28.8">VBUS_1</text>
<text x="33.2" y="32.1">VBUS_3</text>
<text x="203.3" y="33.8">1OE VCC</text>
<text x="203.3" y="35.4">1A</text>
<text x="207" y="35.4">4OE</text>
<text x="36" y="37.1">CC1</text>
<text x="36" y="38.8">CC2</text>
<text x="203.3" y="37.1">1Y</text>
<text x="203.3" y="38.8">2OE</text>
<text x="203.3" y="40.5">2A</text>
<text x="207" y="40.5">3OE</text>
<text x="208.2" y="38.8">4Y</text>
<text x="208.2" y="37.1">4A</text>
<text x="35.1" y="42.2">SBU1</text>
<text x="35.1" y="43.8">SBU2</text>
<text x="35.9" y="47.2">DM1</text>
<text x="203.3" y="42.2">2Y</text>
<text x="203.3" y="43.8">GND</text>
<text x="208.2" y="43.8">3Y</text>
<text x="208.2" y="42.2">3A</text>
<text x="18.9" y="52.2">GND_E1</text>
<text x="18.9" y="53.9">GND_E2</text>
<text x="35.9" y="50.6">DM2</text>
<text x="36.1" y="48.9">DP1</text>
<text x="36.1" y="52.2">DP2</text>
<text x="18.9" y="55.6">GND_E3</text>
<text x="18.9" y="57.2">GND_E4</text>
<text x="34.8" y="55.6">GND1</text>
<text x="34.8" y="57.2">GND3</text>
<text x="156.3" y="65.6">A1</text>
<text x="156.3" y="69">A2</text>
<text x="55.8" y="85.7">INPUT</text>
<text x="62.4" y="89.2" transform="rotate(-90 62.4 89.2)">GND</text>
<text x="63.5" y="85.7">OUT1</text>
<text x="63.5" y="89.1">OUT2</text>
<text x="156.3" y="84.1">A1</text>
<text x="156.3" y="87.4">A2</text>
<text x="132.8" y="149.5">A1</text>
<text x="156.3" y="149.5">A1</text>
<text x="132.8" y="152.8">A2</text>
<text x="156.3" y="152.8">A2</text>
</g>
<g font-size="1.5" fill="#000080">
<text x="37.4" y="24.4">J6</text>
<text x="202.5" y="29.1">U9</text>
<text x="19.6" y="32.7">TYPEC-304-ACP16</text>
</g>
<g font-size="1.5">
<text x="41.1" y="27.7">A4A9</text>
<text x="41.1" y="31">B4B9</text>
<text x="200.4" y="32.7">1</text>
<text x="200.4" y="34.3">2</text>
<text x="212" y="34.3">13</text>
<text x="212" y="32.7">14</text>
<text x="41.1" y="36">A5</text>
<text x="41.1" y="41.1">A8</text>
<text x="41.1" y="37.7">B5</text>
<text x="200.4" y="36">3</text>
<text x="200.4" y="37.7">4</text>
<text x="200.4" y="39.4">5</text>
<text x="200.4" y="41.1">6</text>
<text x="212" y="41.1">9</text>
<text x="212" y="37.7">11</text>
<text x="212" y="36">12</text>
<text x="212" y="39.4">10</text>
<text x="41.1" y="47.8">A6</text>
<text x="41.1" y="46.1">A7</text>
<text x="41.1" y="42.7">B8</text>
<text x="103.2" y="45.3" transform="rotate(-90 103.2 45.3)">2</text>
<text x="200.4" y="42.7">7</text>
<text x="212" y="42.7">8</text>
<text x="15" y="51.1">E1</text>
<text x="15" y="52.8">E2</text>
<text x="41.1" y="51.1">B6</text>
<text x="41.1" y="49.5">B7</text>
<text x="61.3" y="52" transform="rotate(-90 61.3 52)">2</text>
<text x="68" y="52" transform="rotate(-90 68 52)">2</text>
<text x="15" y="54.5">E3</text>
<text x="15" y="56.1">E4</text>
<text x="41.1" y="54.5">A1B12</text>
<text x="41.1" y="56.1">B1A12</text>
<text x="103.2" y="56.9" transform="rotate(-90 103.2 56.9)">1</text>
<text x="61.3" y="63.6" transform="rotate(-90 61.3 63.6)">1</text>
<text x="68" y="63.6" transform="rotate(-90 68 63.6)">1</text>
<text x="160.1" y="64.5">1</text>
<text x="160.1" y="67.9">2</text>
<text x="31.2" y="81.3">2</text>
<text x="37.7" y="81.3">1</text>
<text x="160.1" y="83">1</text>
<text x="31.2" y="84.6">2</text>
<text x="37.7" y="84.6">1</text>
<text x="52.9" y="84.6">3</text>
<text x="69.6" y="84.6">2</text>
<text x="69.6" y="88">4</text>
<text x="160.1" y="86.3">2</text>
<text x="61.3" y="92.1" transform="rotate(-90 61.3 92.1)">1</text>
<text x="46.2" y="123.2">1</text>
<text x="56.1" y="123.2">2</text>
<text x="136.6" y="148.4">1</text>
<text x="160.1" y="148.4">1</text>
<text x="136.6" y="151.7">2</text>
<text x="160.1" y="151.7">2</text>
<text x="274.6" y="198.7">5</text>
</g>
<g font-size="1.3">
<text x="200.8" y="47.6">&lt;DEVICE&gt;</text>
<text x="78.4" y="149.9">&lt;DEVICE&gt;</text>
<text x="98.6" y="149.9">&lt;DEVICE&gt;</text>
<text x="98.6" y="160">&lt;DEVICE&gt;</text>
<text x="98.6" y="168.4">&lt;DEVICE&gt;</text>
<text x="98.6" y="176.8">&lt;DEVICE&gt;</text>
</g>
<text font-size="1.1" x="21.4" y="34.1">usb_typec_304</text>
<text font-size="1.1" fill="#00f" x="116.2" y="126.8">T</text>
</svg>
